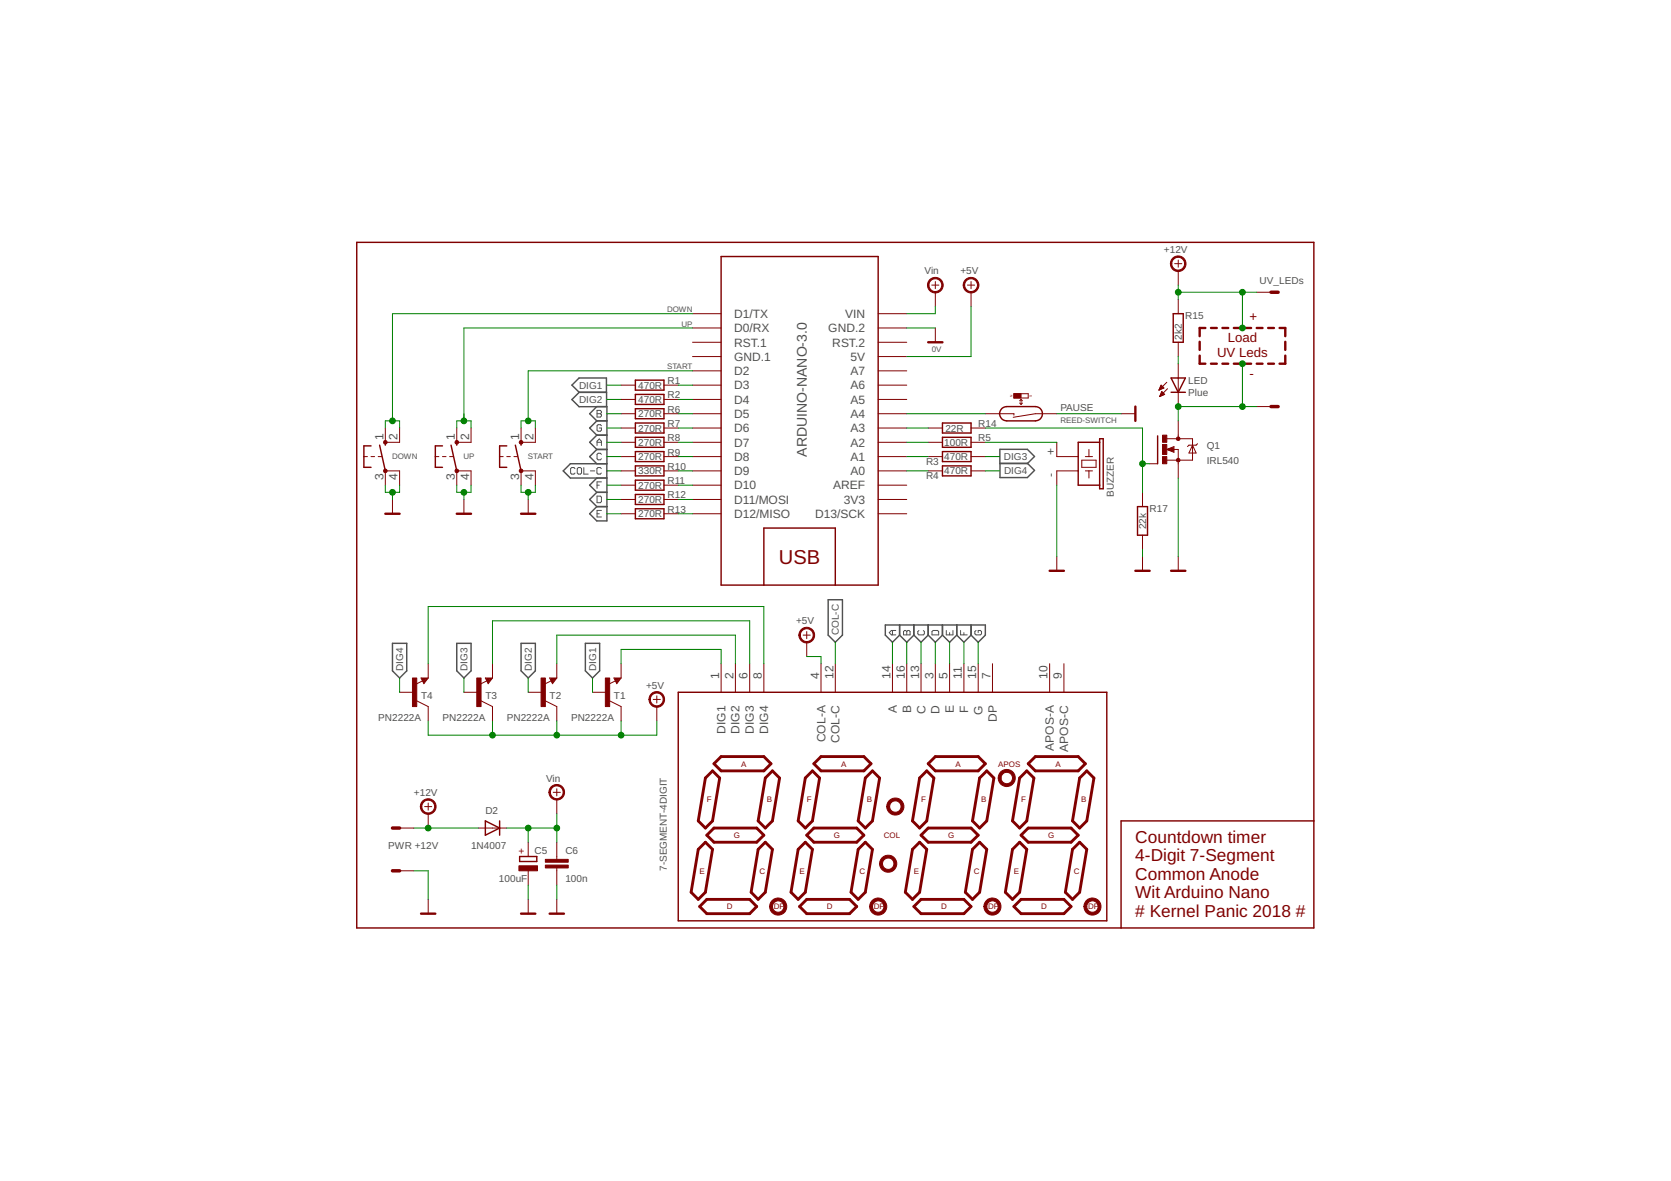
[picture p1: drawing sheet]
<svg xmlns="http://www.w3.org/2000/svg" width="297mm" height="210mm" viewBox="0 0 297 210" stroke-linecap="round" stroke-linejoin="round" font-family="sans-serif">
<g fill="none" stroke="#505050" stroke-width=".25">
<path d="M106.1 77.3l-1.3 1.3 1.3 1.3M106.1 77.3h1.8M106.1 79.9h1.8M106.1 74.8l-1.3-1.3 1.3-1.2h1.8v10.1h-6.5l-1.3 1.3 1.3 1.3h6.5v7.6h-1.8l-1.3-1.3 1.3-1.3M106.1 74.8h1.8M106.1 79.9l-1.3 1.3 1.3 1.2M106.1 74.8l-1.3 1.3 1.3 1.2M107.8 69.7h-4.9l-1.2-1.2 1.2-1.3h4.9v5.1h-4.9l-1.2-1.3 1.2-1.3h4.9M177.7 79.9h4.9l1.3 1.2-1.3 1.3h-4.9zM106.1 87.5l-1.3 1.3 1.3 1.2M106.1 87.5h1.8M106.1 90h1.8"/>
<path d="M106.1 85l-1.3 1.2 1.3 1.3M107.9 82.4v2.6M177.8 82.3h4.8l1.3 1.3-1.3 1.3h-4.8zM69.8 114.3h2.5v4.9l-1.3 1.3-1.2-1.3zM81.2 114.3h2.5v4.9l-1.2 1.3-1.3-1.3zM92.6 114.3h2.6v4.9l-1.3 1.3-1.3-1.3zM104.1 114.3h2.5v4.9l-1.3 1.3-1.2-1.3zM147.2 106.6h2.6v6.3l-1.3 1.3-1.3-1.3zM159.9 112.9l-1.3 1.3-1.2-1.3v-1.8h17.8v1.8l-1.3 1.3-1.3-1.3M159.9 111.1v1.8M159.9 112.9l1.3 1.3 1.3-1.3M162.5 111.1v1.8"/>
<path d="M162.5 112.9l1.2 1.3 1.3-1.3M165 111.1v1.8M165 112.9l1.3 1.3 1.2-1.3M167.5 111.1v1.8M167.5 112.9l1.3 1.3 1.3-1.3M170.1 111.1v1.8M170.1 112.9l1.2 1.3 1.3-1.3M172.6 111.1v1.8"/>
</g>
<g fill="none" stroke="#505050" stroke-width=".18">
<path d="M106.1 72.9h.6l.2 .3-.2 .3 .2 .4-.2 .2h-.6zM106.1 79.2v-.8l.4-.4 .4 .4v.8M106.1 78.6h.8M106.1 73.5h.6M106.9 75.7l-.2-.2h-.4l-.2 .2v.8l.2 .1h.4l.2-.1v-.4h-.4M102.2 83.3l-.2-.2h-.4l-.2 .2v.8l.2 .2h.4l.2-.2M102.6 83.3l.2-.2h.4l.2 .2v.8l-.2 .2h-.4l-.2-.2zM103.8 83.1v1.2h.8M104.9 83.7h.8M106.1 88.2h.6l.2 .2v.8l-.2 .1h-.6zM106.1 91.3h.4M106.1 86.2h.4"/>
<path d="M106.9 83.3l-.2-.2h-.4l-.2 .2v.8l.2 .2h.4l.2-.2M106.9 80.8l-.2-.2h-.4l-.2 .2v.7l.2 .2h.4l.2-.2M106.9 85.6h-.8v1.2M106.9 90.7h-.8v1.2h.8M158.6 112.1v.7M159.2 112.1h-.7l-.4 .3 .4 .4h.7M160.6 112.2l.2-.1 .4 .1 .2-.1h.2l.2 .1v.6h-1.2zM161.2 112.2v.6M163.3 112.1l-.1 .1v.4l.1 .2h.8l.2-.2v-.4l-.2-.1M165.7 112.2l.2-.1h.8l.2 .1v.6h-1.2zM168.2 112.1v.7h1.2v-.7M168.8 112.4v.4"/>
<path d="M170.8 112.1v.7h1.1M171.3 112.4v.4M173.5 112.1l-.2 .1v.4l.2 .2h.8l.2-.2v-.4l-.2-.1h-.4v.3"/>
</g>
<g fill="none" stroke="#800000" stroke-width=".42">
<path d="M214.3 58.3h-1v1.5M215.3 58.3h1M217.3 58.3h1M219.3 58.3h1.1M221.4 58.3h1M223.4 58.3h1M225.4 58.3h1.1M227.5 58.3h1v1.5M165 60.8h2.5M201.8 72.3v2.5M213.3 63.2v1.4h1M213.3 60.7v1.5"/>
<path d="M215.3 64.6h1M217.3 64.6h1M219.3 64.6h1.1M221.4 64.6h1M223.4 64.6h1M225.4 64.6h1.1M228.5 60.7v1.5M228.5 63.2v1.4h-1M68.5 91.3h2.5M81.2 91.3h2.5M92.6 91.3h2.6M186.6 101.5h2.5"/>
<path d="M201.8 101.5h2.6M208.2 101.5h2.5M74.8 162.4h2.6M92.6 162.4h2.6M97.7 162.4h2.5"/>
</g>
<g fill="none" stroke="#800000" stroke-width=".25">
<path d="M63.4 43.1h170.2v121.8h-170.2zM128.2 45.6h27.9v58.4h-27.9zM208.6 55.8h1.7v5h-1.7zM66 79.2h-1.3v3.9h1.3M67.5 79.1l1 4.6M68.5 78.6v.5M78.7 79.2h-1.3v3.9h1.3M80.2 79.1l1 4.6M81.2 78.6v.5M90.1 79.2h-1.3v3.9h1.3M91.6 79.1l1 4.6M92.6 78.6v.5"/>
<path d="M112.9 77.7h5.1v1.8h-5.1zM112.9 67.6h5.1v1.7h-5.1zM112.9 70.1h5.1v1.8h-5.1zM112.9 72.6h5.1v1.8h-5.1zM112.9 75.2h5.1v1.8h-5.1zM167.5 77.7h5.1v1.8h-5.1zM167.5 75.2h5.1v1.8h-5.1zM178.1 72.6l.9-.3h5a1.27 1.27 0 0 1 1.3 1.2 1.27 1.27 0 0 1-1.3 1.3h-5a1.28 1.28 0 0 1-1.2-.8 1.28 1.28 0 0 1 .3-1.4zM195.5 78.6h-3.8v7.6h3.8M195.5 78h.6v8.9h-.6zM205.8 77.5v4.9M208.2 67.2h2.5l-1.3 2.5z"/>
<path d="M208.2 69.7h2.5M112.9 80.3h5.1v1.7h-5.1zM112.9 82.8h5.1v1.8h-5.1zM112.9 85.3h5.1v1.8h-5.1zM112.9 87.9h5.1v1.8h-5.1zM112.9 90.4h5.1v1.8h-5.1zM167.5 80.3h5.1v1.7h-5.1zM167.5 82.8h5.1v1.8h-5.1zM202.2 90h1.8v5.1h-1.8zM135.8 104v-10.1h12.7v10.1M75.1 120.6h.8l-.5 .7-.3-.5h.4l-.1 .2M86.5 120.6h.8l-.5 .7-.3-.5h.4l-.1 .2"/>
<path d="M98 120.6h.7l-.5 .7-.2-.5h.3l-.1 .2M109.4 120.6h.8l-.6 .7-.2-.5h.4l-.2 .2M120.6 123h76.1v40.7h-76.1zM86.3 145.9l2.5 1.3-2.5 1.2zM88.8 145.9v2.5M92.4 152.2h3v.9h-3zM233.6 145.9h-34.3v19"/>
</g>
<g fill="none" stroke="#800000" stroke-width=".18">
<path d="M123.1 55.8h5.1M123.1 58.3h5.1M156.1 55.8h5.1M156.1 58.3h5.1M165.6 50.7h1.3M166.3 50v1.3M166.3 51.9v2.6M166.3 58.3v2.5M172 50.7h1.2M172.6 50v1.3M172.6 51.9v2.6M208.8 46.9h1.3"/>
<path d="M209.4 46.2v1.3M209.4 48.1v2.6M209.4 53.2v2.6M223.4 51.9h2.5M68.5 76.1v2.5h2.5v-2.5M81.2 76.1v2.5h2.5v-2.5M92.6 76.1v2.5h2.6v-2.5M110.4 78.6h2.5M110.4 68.5h2.5M110.4 71h2.5M110.4 76.1h2.5M110.4 73.5h2.5"/>
<path d="M118 78.6h2.6M118 68.5h2.6M118 71h2.6M118 76.1h2.6M118 73.5h2.6M123.1 78.6h5.1M123.1 68.5h5.1M123.1 71h5.1M123.1 76.1h5.1M123.1 60.8h5.1M123.1 63.4h5.1M123.1 65.9h5.1"/>
<path d="M123.1 73.5h5.1M156.1 78.6h5.1M156.1 68.5h5.1M156.1 71h5.1M156.1 76.1h5.1M156.1 60.8h5.1M156.1 63.4h5.1M156.1 65.9h5.1M156.1 73.5h5.1M165 78.6h2.5M165 76.1h2.5M172.6 78.6h2.6"/>
<path d="M172.6 76.1h2.6M175.2 73.5h5v.3M180.2 70h2.6v.7h-2.6zM181.3 71.6l.2 .3M181.5 71v.9M181.5 71l-.2 .2M181.5 71l.3 .2M181.8 71.6l-.3 .3M187.9 78.6v2.6h3.8M187.9 73.5h-3.9l-3.9 .7M193.6 79.9v1.3M199.3 73.5h2.5"/>
<path d="M206 69.3h.2M206.1 69.1h.4M206.1 69h.7M206.1 70.5h.1M206.2 68.9h.6M206.2 70.3h.3M206.2 68.8h.5M206.2 70.2h.6M206.3 70.1h.7M206.3 68.6h.3M206.4 68.5h.1M206.4 70h.5"/>
<path d="M206.4 68.5l.5 .5-.9 .3zM206.4 69.8h.4M206.5 69.7h.2M206.5 69.6h.1M206.5 69.6l.5 .5-.9 .4zM207.4 79.9l1.3-.5v1zM207.4 67.9l-1.4 1.4M207.4 78h4.6v3.8h-4.6M207.5 69.1l-1.4 1.4M208.6 79.9h.8v5.1M209.4 60.8v2.6M209.4 64.6v7.7"/>
<path d="M209.4 74.8v3.2M212 79.1l.6 1.4h-1.3zM212.9 78.9l-.3 .2h-1.3l-.2 .3M223.4 72.3h2.5M64.7 81.2h.6M66 81.2h.6M67.2 81.2h.7M68.5 86.2v-2.5h2.5v2.5M69.8 88.8v2.5M77.4 81.2h.6M78.7 81.2h.6M79.9 81.2h.7"/>
<path d="M81.2 86.2v-2.5h2.5v2.5M82.5 88.8v2.5M88.8 81.2h.7M90.1 81.2h.6M91.4 81.2h.6M92.6 86.2v-2.5h2.6v2.5M93.9 88.8v2.5M110.4 81.2h2.5M110.4 83.7h2.5M110.4 86.2h2.5M110.4 88.8h2.5M110.4 91.3h2.5"/>
<path d="M118 81.2h2.6M118 83.7h2.6M118 86.2h2.6M118 88.8h2.6M118 91.3h2.6M123.1 81.2h5.1M123.1 83.7h5.1M123.1 86.2h5.1M123.1 88.8h5.1M123.1 91.3h5.1M156.1 81.2h5.1M156.1 83.7h5.1"/>
<path d="M156.1 86.2h5.1M156.1 88.8h5.1M156.1 91.3h5.1M165 81.2h2.5M165 83.7h2.5M172.6 81.2h2.6M172.6 83.7h2.6M187.9 98.9v2.6M191.7 83.7h-3.8v2.5M192.3 81.8h2.5v1.3h-2.5zM192.9 81.2h1.3M192.9 83.7h1.3"/>
<path d="M193.6 83.7v1.3M203.1 87.5v2.5M203.1 95.1v2.5M203.1 98.9v2.6M204.4 82.4h1.4M209.4 98.9v2.6M76.1 118v2.5M87.5 118v2.5M99 118v2.5M110.4 118v2.5M128.2 118v5M130.7 118v5"/>
<path d="M133.3 118v5M135.8 118v5M142.8 112.9h1.2M143.4 112.2v1.3M143.4 114.2v2.5M145.9 118v5M148.5 118v5M158.6 118v5M161.2 118v5M163.7 118v5M166.3 118v5M168.8 118v5"/>
<path d="M171.3 118v5M173.9 118v5M176.4 118v5M186.6 118v5M189.1 118v5M71 123h2.6M74.1 124.6l2 1v2.5M74.8 120.5h1.3l-.7 1zM75.1 121l-1.2 .6M82.5 123h2.5M85.5 124.6l2 1v2.5M86.3 120.5h1.2l-.7 1z"/>
<path d="M86.6 121l-1.3 .6M93.9 123h2.5M96.9 124.6l2.1 1v2.5M97.7 120.5h1.3l-.8 1zM98 121l-1.3 .6M105.3 123h2.6M108.4 124.6l2 1v2.5M109.1 120.5h1.3l-.8 1zM109.4 121l-1.2 .6M116.1 124.3h1.3M116.8 123.7v1.2M116.8 125.6v2.5"/>
<path d="M71 147.2h2.6M71 154.8h2.6M75.5 143.4h1.3M76.1 142.7v1.3M76.1 144.6v2.6M76.1 159.9v2.5M85 147.2h5.1M93.9 149.7v2.5M93.9 154.8v2.5M93.9 159.9v2.5M98.3 140.8h1.3M99 140.2v1.3"/>
<path d="M99 142.1v2.5M99 149.7v3M99 154.3v3M99 159.9v2.5"/>
</g>
<g fill="#800000" stroke="#800000" stroke-width=".18">
<path d="M107.6 120.5h.8v5.1h-.8z"/>
<path d="M96.2 120.5h.7v5.1h-.7z"/>
<path d="M84.8 120.5h.7v5.1h-.7z"/>
<path d="M73.3 120.5h.8v5.1h-.8z"/>
<path d="M206.7 81.2h.7v1.2h-.7z"/>
<path d="M206.7 77.3h.7v1.3h-.7z"/>
<path d="M206.7 79h.7v1.8h-.7z"/>
<path d="M180.2 70h1.3v.7h-1.3z"/>
<path d="M92.2 153.9h3.3v.9h-3.3z"/>
<path d="M96.9 153.8h4.1v.5h-4.1z"/>
<path d="M96.9 152.7h4.1v.5h-4.1z"/>
</g>
<path d="M208.6 79.6l-.9 .3 .9 .2v-.2h-.3" fill="none" stroke="#800000" stroke-width=".32"/>
<g fill="#800000" stroke="#800000" stroke-width=".18">
<path d="M208.4 45.9a1.4 1.4 0 0 1 2.2 .2 1.4 1.4 0 0 1-.8 2.1 1.4 1.4 0 0 1-1.8-1.3h.3a1.14 1.14 0 0 1 1.7-1 1.14 1.14 0 0 1 .1 1.9 1.14 1.14 0 0 1-1.8-.6v-.3h-.3z" fill-rule="evenodd"/>
<path d="M137.2 160.1a1.52 1.52 0 0 1 2.4 .3 1.52 1.52 0 0 1-.9 2.2 1.52 1.52 0 0 1-1.9-1.5h.5a1.02 1.02 0 0 1 1.4-1 1.02 1.02 0 0 1 .3 1.7 1.02 1.02 0 0 1-1.6-.4l-.1-.3h-.5l.2-.7z" fill-rule="evenodd"/>
<path d="M155 160.1a1.52 1.52 0 0 1 2.4 .3 1.52 1.52 0 0 1-.9 2.2 1.52 1.52 0 0 1-1.9-1.5h.5a1.02 1.02 0 0 1 1.4-1 1.02 1.02 0 0 1 .3 1.7 1.02 1.02 0 0 1-1.7-.4v-.3h-.5l.2-.7z" fill-rule="evenodd"/>
<path d="M175.3 160.1a1.52 1.52 0 0 1 2.4 .3 1.52 1.52 0 0 1-.9 2.2 1.52 1.52 0 0 1-1.9-1.5h.5a1.02 1.02 0 0 1 1.4-1 1.02 1.02 0 0 1 .3 1.7 1.02 1.02 0 0 1-1.6-.4l-.1-.3h-.5v-.4z" fill-rule="evenodd"/>
<path d="M193.1 160.1a1.53 1.53 0 0 1 2.4 .2 1.53 1.53 0 0 1-.9 2.3 1.53 1.53 0 0 1-1.9-1.5h.5a1.01 1.01 0 0 1 1.5-.8 1.01 1.01 0 0 1 .1 1.7 1.01 1.01 0 0 1-1.6-.6v-.3h-.5v-.4z" fill-rule="evenodd"/>
<path d="M156.8 152.5a1.52 1.52 0 0 1 2.4 .2 1.52 1.52 0 0 1-.9 2.3 1.52 1.52 0 0 1-1.9-1.5h.5a1.02 1.02 0 0 1 1.4-1 1.02 1.02 0 0 1 .3 1.7 1.02 1.02 0 0 1-1.7-.4v-.3h-.5v-.4z" fill-rule="evenodd"/>
<path d="M158.1 142.3a1.52 1.52 0 0 1 2.4 .3 1.52 1.52 0 0 1-.9 2.2 1.52 1.52 0 0 1-2-1.4h.5a1.02 1.02 0 0 1 1.5-1 1.02 1.02 0 0 1 .2 1.7 1.02 1.02 0 0 1-1.6-.5l-.1-.2h-.5l.1-.4z" fill-rule="evenodd"/>
<path d="M177.8 137.2a1.53 1.53 0 0 1 2.5 .2 1.53 1.53 0 0 1-.9 2.3 1.53 1.53 0 0 1-2-1.4h.5a1.02 1.02 0 0 1 1.5-.9 1.02 1.02 0 0 1 .2 1.7 1.02 1.02 0 0 1-1.6-.6l-.1-.2h-.5l.1-.4z" fill-rule="evenodd"/>
<path d="M75.1 142.4a1.4 1.4 0 0 1 2.2 .2 1.4 1.4 0 0 1-.8 2.1 1.4 1.4 0 0 1-1.8-1.3h.3a1.15 1.15 0 0 1 1.6-1.1 1.15 1.15 0 0 1 .3 1.9 1.15 1.15 0 0 1-1.9-.6v-.2h-.3l.1-.4z" fill-rule="evenodd"/>
<path d="M98 139.8a1.4 1.4 0 0 1 2.2 .3 1.4 1.4 0 0 1-.8 2 1.4 1.4 0 0 1-1.8-1.3h.2a1.14 1.14 0 0 1 1.6-1.1 1.14 1.14 0 0 1 .3 1.9 1.14 1.14 0 0 1-1.8-.5l-.1-.3h-.2v-.3z" fill-rule="evenodd"/>
<path d="M165.2 49.7a1.4 1.4 0 0 1 2.3 .3 1.4 1.4 0 0 1-.9 2 1.4 1.4 0 0 1-1.7-1.3h.2a1.15 1.15 0 0 1 1.6-1.1 1.15 1.15 0 0 1 .3 1.9 1.15 1.15 0 0 1-1.8-.5l-.1-.3h-.2z" fill-rule="evenodd"/>
<path d="M115.7 123.4a1.39 1.39 0 0 1 2.2 .2 1.39 1.39 0 0 1-.8 2.1 1.39 1.39 0 0 1-1.7-1.4h.2a1.14 1.14 0 0 1 1.7-.9 1.14 1.14 0 0 1 .1 1.9 1.14 1.14 0 0 1-1.8-.7v-.3h-.2l.1-.7z" fill-rule="evenodd"/>
<path d="M171.6 49.7a1.4 1.4 0 0 1 2.2 .3 1.4 1.4 0 0 1-.8 2 1.4 1.4 0 0 1-1.8-1.3h.3a1.15 1.15 0 0 1 1.6-1.1 1.15 1.15 0 0 1 .3 1.9 1.15 1.15 0 0 1-1.9-.5v-.3h-.3z" fill-rule="evenodd"/>
<path d="M142.4 111.9a1.4 1.4 0 0 1 2.2 .3 1.4 1.4 0 0 1-.8 2 1.4 1.4 0 0 1-1.8-1.3h.3a1.15 1.15 0 0 1 1.6-1.1 1.15 1.15 0 0 1 .3 1.9 1.15 1.15 0 0 1-1.9-.5v-.3h-.3z" fill-rule="evenodd"/>
<circle cx="209.4" cy="81.8" r=".33"/>
<circle cx="209.4" cy="78" r=".33"/>
<circle cx="92.6" cy="83.7" r=".33"/>
<circle cx="92.6" cy="78.6" r=".33"/>
<circle cx="68.5" cy="83.7" r=".33"/>
<circle cx="68.5" cy="78.6" r=".33"/>
<circle cx="81.2" cy="83.7" r=".33"/>
<circle cx="81.2" cy="78.6" r=".33"/>
</g>
<g fill="none" stroke="#800000" stroke-width=".51">
<path d="M126.7 137l1.2 1.3-1.2 7.6-1.3 1.3-1.3-1.3 1.3-7.6zM126.9 135.7l1.3-1.2h7.6l1.3 1.2-1.3 1.3h-7.6zM137.3 137l1.3 1.3-1.3 7.6-1.3 1.3-1.2-1.3 1.2-7.6zM144.4 137l1.3 1.3-1.3 7.6-1.2 1.3-1.3-1.3 1.3-7.6zM144.7 135.7l1.2-1.2h7.7l1.2 1.2-1.2 1.3h-7.7zM155.1 137l1.3 1.3-1.3 7.6-1.3 1.3-1.3-1.3 1.3-7.6zM163.5 138.3l1.2-1.3 1.3 1.3-1.3 7.6-1.2 1.3-1.3-1.3zM165 135.7l1.3-1.2h7.6l1.3 1.2-1.3 1.3h-7.6zM174.1 138.3l1.3-1.3 1.3 1.3-1.3 7.6-1.3 1.3-1.2-1.3zM182.5 137l1.3 1.3-1.3 7.6-1.2 1.3-1.3-1.3 1.3-7.6zM182.8 135.7l1.2-1.2h7.7l1.2 1.2-1.2 1.3h-7.7zM193.2 137l1.3 1.3-1.3 7.6-1.3 1.3-1.3-1.3 1.3-7.6z"/>
<path d="M125.4 149.7l1.3 1.3-1.3 7.6-1.3 1.3-1.2-1.3 1.2-7.6zM125.6 148.4l1.3-1.2h7.6l1.3 1.2-1.3 1.3h-7.6zM136 149.7l1.3 1.3-1.3 7.6-1.2 1.3-1.3-1.3 1.3-7.6zM143.2 149.7l1.2 1.3-1.2 7.6-1.3 1.3-1.3-1.3 1.3-7.6zM143.4 148.4l1.3-1.2h7.6l1.3 1.2-1.3 1.3h-7.6zM153.8 149.7l1.3 1.3-1.3 7.6-1.3 1.3-1.2-1.3 1.2-7.6zM163.5 149.7l1.2 1.3-1.2 7.6-1.3 1.3-1.3-1.3 1.3-7.6zM163.7 148.4l1.3-1.2h7.6l1.3 1.2-1.3 1.3h-7.6zM174.1 149.7l1.3 1.3-1.3 7.6-1.2 1.3-1.3-1.3 1.3-7.6zM181.3 149.7l1.2 1.3-1.2 7.6-1.3 1.3-1.3-1.3 1.3-7.6zM181.5 148.4l1.3-1.2h7.6l1.3 1.2-1.3 1.3h-7.6zM191.9 149.7l1.3 1.3-1.3 7.6-1.3 1.3-1.2-1.3 1.2-7.6z"/>
<path d="M124.4 161.1l1.2-1.2h7.7l1.2 1.2-1.2 1.3h-7.7zM142.1 161.1l1.3-1.2h7.6l1.3 1.2-1.3 1.3h-7.6zM162.5 161.1l1.2-1.2h7.6l1.3 1.2-1.3 1.3h-7.6zM180.2 161.1l1.3-1.2h7.6l1.3 1.2-1.3 1.3h-7.6z"/>
</g>
<path d="M225.9 51.9h1.3M225.9 72.3h1.3M69.8 154.8h1.2M69.8 147.2h1.2" fill="none" stroke="#800000" stroke-width=".61"/>
<g fill="none" stroke="#008000" stroke-width=".18">
<path d="M123.1 58.3h-40.6v16.5M123.1 55.8h-53.3v19M161.2 58.3h5.1M166.3 54.5v1.3h-5.1M172.6 54.5v8.9h-11.4M209.4 50.7v2.5M209.4 51.9h14M220.9 51.9v6.4M68.5 76.1v-1.3h2.5v1.3M81.2 76.1v-1.3h2.5v1.3M92.6 76.1v-1.3h2.6v1.3M107.9 73.5h2.5"/>
<path d="M107.9 71h2.5M107.9 78.6h2.5M107.9 76.1h2.5M107.9 68.5h2.5M120.6 73.5h2.5M120.6 71h2.5M120.6 78.6h2.5M120.6 76.1h2.5M120.6 68.5h2.5M123.1 65.9h-29.2v8.9M161.2 73.5h14M161.2 78.6h3.8"/>
<path d="M161.2 76.1h3.8M175.2 76.1h27.9v11.4M175.2 78.6h12.7M187.9 73.5h11.4M209.4 63.4v1.2M220.9 64.6v7.7M223.4 72.3h-14v2.5M68.5 86.2v1.3h2.5v-1.3M69.8 87.5v1.3M81.2 86.2v1.3h2.5v-1.3M82.5 87.5v1.3M92.6 86.2v1.3h2.6v-1.3"/>
<path d="M93.9 87.5v1.3M107.9 81.2h2.5M107.9 83.7h2.5M107.9 88.8h2.5M107.9 91.3h2.5M107.9 86.2h2.5M120.6 81.2h2.5M120.6 83.7h2.5M120.6 88.8h2.5M120.6 91.3h2.5M120.6 86.2h2.5M161.2 81.2h3.8"/>
<path d="M161.2 83.7h3.8M175.2 81.2h2.5M175.2 83.7h2.5M187.9 86.2v12.7M203.1 97.6v1.3M203.1 82.4h1.3M209.4 85v13.9M76.1 118v-10.2h59.7v10.2M87.5 118v-7.7h45.8v7.7M99 118v-5.1h31.7v5.1M110.4 118v-2.6h17.8v2.6M143.4 116.7h2.5v1.3"/>
<path d="M148.5 114.2v3.8M158.6 114.2v3.8M161.2 114.2v3.8M163.7 114.2v3.8M166.3 114.2v3.8M168.8 114.2v3.8M171.3 114.2v3.8M173.9 114.2v3.8M71 120.5v2.5M76.1 128.1v2.6h40.7v-2.6M82.5 120.5v2.5M87.5 128.1v2.6"/>
<path d="M93.9 120.5v2.5M99 128.1v2.6M105.3 120.5v2.5M110.4 128.1v2.6M73.6 154.8h2.5v5.1M73.6 147.2h11.4M90.1 147.2h8.9M93.9 147.2v2.5M93.9 157.3v2.6M99 144.6v5.1M99 157.3v2.6"/>
</g>
<g fill="#008000" stroke="#008000" stroke-width=".18">
<circle cx="82.5" cy="87.5" r=".51"/>
<circle cx="69.8" cy="87.5" r=".51"/>
<circle cx="93.9" cy="87.5" r=".51"/>
<circle cx="209.4" cy="51.9" r=".51"/>
<circle cx="220.9" cy="58.3" r=".51"/>
<circle cx="220.9" cy="51.9" r=".51"/>
<circle cx="76.1" cy="147.2" r=".51"/>
<circle cx="69.8" cy="74.8" r=".51"/>
<circle cx="93.9" cy="74.8" r=".51"/>
<circle cx="99" cy="147.2" r=".51"/>
<circle cx="93.9" cy="147.2" r=".51"/>
<circle cx="203.1" cy="82.4" r=".51"/>
<circle cx="209.4" cy="72.3" r=".51"/>
<circle cx="220.9" cy="64.6" r=".51"/>
<circle cx="220.9" cy="72.3" r=".51"/>
<circle cx="82.5" cy="74.8" r=".51"/>
<circle cx="87.5" cy="130.7" r=".51"/>
<circle cx="99" cy="130.7" r=".51"/>
<circle cx="110.4" cy="130.7" r=".51"/>
</g>
<text font-size="3.6" fill="#800000" x="138.5" y="100.2">USB</text>
<g font-size="3.1" fill="#800000">
<text x="201.8" y="149.8">Countdown timer</text>
<text x="201.8" y="153.1">4-Digit 7-Segment</text>
<text x="201.8" y="156.4">Common Anode</text>
<text x="201.8" y="159.6">Wit Arduino Nano</text>
<text x="201.8" y="162.9"># Kernel Panic 2018 #</text>
</g>
<text font-size="2.5" fill="#505050" x="143.4" y="81.1" transform="rotate(-90 143.4 81.1)">ARDUINO-NANO-3.0</text>
<g font-size="2.3" fill="#800000">
<text x="222.1" y="57">+</text>
<text x="216.4" y="63.4">UV Leds</text>
<text x="218.2" y="60.9">Load</text>
<text x="222.1" y="67.2">-</text>
</g>
<g font-size="2.1" fill="#505050">
<text x="130.5" y="56.5">D1/TX</text>
<text x="130.5" y="59.1">D0/RX</text>
<text x="147.2" y="59.1">GND.2</text>
<text x="150.2" y="56.5">VIN</text>
<text x="130.5" y="61.6">RST.1</text>
<text x="130.5" y="64.1">GND.1</text>
<text x="148" y="61.6">RST.2</text>
<text x="151.2" y="64.1">5V</text>
<text x="130.5" y="66.7">D2</text>
<text x="130.5" y="69.2">D3</text>
<text x="130.5" y="71.8">D4</text>
<text x="151.2" y="66.7">A7</text>
<text x="151.2" y="69.2">A6</text>
<text x="151.2" y="71.8">A5</text>
<text x="130.5" y="74.3">D5</text>
<text x="130.5" y="76.8">D6</text>
<text x="151.2" y="74.3">A4</text>
<text x="151.2" y="76.8">A3</text>
<text x="68.1" y="78.3" transform="rotate(-90 68.1 78.3)">1</text>
<text x="70.7" y="78.3" transform="rotate(-90 70.7 78.3)">2</text>
<text x="80.8" y="78.3" transform="rotate(-90 80.8 78.3)">1</text>
<text x="83.4" y="78.3" transform="rotate(-90 83.4 78.3)">2</text>
<text x="92.3" y="78.3" transform="rotate(-90 92.3 78.3)">1</text>
<text x="94.8" y="78.3" transform="rotate(-90 94.8 78.3)">2</text>
<text x="130.5" y="79.4">D7</text>
<text x="130.5" y="81.9">D8</text>
<text x="151.2" y="79.4">A2</text>
<text x="151.2" y="81.9">A1</text>
<text x="187.5" y="80.8" transform="rotate(-90 187.5 80.8)">+</text>
<text x="68.1" y="85.2" transform="rotate(-90 68.1 85.2)">3</text>
<text x="70.7" y="85.2" transform="rotate(-90 70.7 85.2)">4</text>
<text x="80.8" y="85.2" transform="rotate(-90 80.8 85.2)">3</text>
<text x="83.4" y="85.2" transform="rotate(-90 83.4 85.2)">4</text>
<text x="92.3" y="85.2" transform="rotate(-90 92.3 85.2)">3</text>
<text x="94.8" y="85.2" transform="rotate(-90 94.8 85.2)">4</text>
<text x="130.5" y="84.4">D9</text>
<text x="130.5" y="87">D10</text>
<text x="130.5" y="89.5">D11/MOSI</text>
<text x="148.1" y="87">AREF</text>
<text x="150" y="89.5">3V3</text>
<text x="151.2" y="84.5">A0</text>
<text x="187.5" y="84.8" transform="rotate(-90 187.5 84.8)">-</text>
<text x="130.5" y="92.1">D12/MISO</text>
<text x="144.9" y="92.1">D13/SCK</text>
<text x="127.8" y="120.7" transform="rotate(-90 127.8 120.7)">1</text>
<text x="130.4" y="120.7" transform="rotate(-90 130.4 120.7)">2</text>
<text x="132.9" y="120.7" transform="rotate(-90 132.9 120.7)">6</text>
<text x="135.4" y="120.7" transform="rotate(-90 135.4 120.7)">8</text>
<text x="145.6" y="120.7" transform="rotate(-90 145.6 120.7)">4</text>
<text x="148.1" y="120.7" transform="rotate(-90 148.1 120.7)">12</text>
<text x="158.3" y="120.7" transform="rotate(-90 158.3 120.7)">14</text>
<text x="160.8" y="120.7" transform="rotate(-90 160.8 120.7)">16</text>
<text x="163.4" y="120.7" transform="rotate(-90 163.4 120.7)">13</text>
<text x="165.9" y="120.7" transform="rotate(-90 165.9 120.7)">3</text>
<text x="168.5" y="120.7" transform="rotate(-90 168.5 120.7)">5</text>
<text x="171" y="120.7" transform="rotate(-90 171 120.7)">11</text>
<text x="173.5" y="120.7" transform="rotate(-90 173.5 120.7)">15</text>
<text x="176.1" y="120.7" transform="rotate(-90 176.1 120.7)">7</text>
<text x="186.2" y="120.7" transform="rotate(-90 186.2 120.7)">10</text>
<text x="188.8" y="120.7" transform="rotate(-90 188.8 120.7)">9</text>
<text x="128.9" y="130.4" transform="rotate(-90 128.9 130.4)">DIG1</text>
<text x="131.5" y="130.4" transform="rotate(-90 131.5 130.4)">DIG2</text>
<text x="134" y="130.4" transform="rotate(-90 134 130.4)">DIG3</text>
<text x="136.6" y="130.4" transform="rotate(-90 136.6 130.4)">DIG4</text>
<text x="146.7" y="131.9" transform="rotate(-90 146.7 131.9)">COL-A</text>
<text x="159.4" y="126.8" transform="rotate(-90 159.4 126.8)">A</text>
<text x="162" y="126.8" transform="rotate(-90 162 126.8)">B</text>
<text x="164.5" y="126.9" transform="rotate(-90 164.5 126.9)">C</text>
<text x="167" y="126.9" transform="rotate(-90 167 126.9)">D</text>
<text x="169.6" y="126.8" transform="rotate(-90 169.6 126.8)">E</text>
<text x="172.1" y="126.7" transform="rotate(-90 172.1 126.7)">F</text>
<text x="174.6" y="127" transform="rotate(-90 174.6 127)">G</text>
<text x="177.2" y="128.3" transform="rotate(-90 177.2 128.3)">DP</text>
<text x="149.3" y="132" transform="rotate(-90 149.3 132)">COL-C</text>
<text x="187.3" y="133.4" transform="rotate(-90 187.3 133.4)">APOS-A</text>
<text x="189.9" y="133.6" transform="rotate(-90 189.9 133.6)">APOS-C</text>
</g>
<g font-size="1.8" fill="#505050">
<text x="206.9" y="45">+12V</text>
<text x="164.4" y="48.8">Vin</text>
<text x="170.7" y="48.8">+5V</text>
<text x="223.9" y="50.6">UV_LEDs</text>
<text x="210.7" y="56.8">R15</text>
<text x="210.1" y="60.4" transform="rotate(-90 210.1 60.4)">2k2</text>
<text x="102.9" y="69.1">DIG1</text>
<text x="102.9" y="71.6">DIG2</text>
<text x="113.4" y="69.1">470R</text>
<text x="113.4" y="71.6">470R</text>
<text x="118.7" y="68.2">R1</text>
<text x="118.7" y="70.7">R2</text>
<text x="211.2" y="70.4">Plue</text>
<text x="211.2" y="68.2">LED</text>
<text x="113.4" y="74.2">270R</text>
<text x="113.4" y="76.7">270R</text>
<text x="118.7" y="73.3">R6</text>
<text x="118.7" y="75.9">R7</text>
<text x="168" y="76.7">22R</text>
<text x="173.9" y="75.8">R14</text>
<text x="188.5" y="73.1">PAUSE</text>
<text x="113.4" y="79.2">270R</text>
<text x="113.4" y="81.8">270R</text>
<text x="118.7" y="78.4">R8</text>
<text x="118.7" y="81">R9</text>
<text x="118.7" y="83.5">R10</text>
<text x="164.6" y="82.7">R3</text>
<text x="167.8" y="79.2">100R</text>
<text x="167.8" y="81.8">470R</text>
<text x="173.9" y="78.4">R5</text>
<text x="178.5" y="81.8">DIG3</text>
<text x="214.5" y="82.4">IRL540</text>
<text x="214.5" y="79.9">Q1</text>
<text x="113.4" y="84.3">330R</text>
<text x="113.4" y="86.9">270R</text>
<text x="113.4" y="89.4">270R</text>
<text x="118.7" y="86">R11</text>
<text x="118.7" y="88.6">R12</text>
<text x="164.6" y="85.2">R4</text>
<text x="167.8" y="84.3">470R</text>
<text x="178.5" y="84.3">DIG4</text>
<text x="198" y="88.3" transform="rotate(-90 198 88.3)">BUZZER</text>
<text x="113.4" y="91.9">270R</text>
<text x="118.7" y="91.1">R13</text>
<text x="203.7" y="94.1" transform="rotate(-90 203.7 94.1)">22k</text>
<text x="204.4" y="91.1">R17</text>
<text x="141.5" y="111">+5V</text>
<text x="149.1" y="112.9" transform="rotate(-90 149.1 112.9)">COL-C</text>
<text x="71.7" y="119.2" transform="rotate(-90 71.7 119.2)">DIG4</text>
<text x="83.1" y="119.2" transform="rotate(-90 83.1 119.2)">DIG3</text>
<text x="94.5" y="119.2" transform="rotate(-90 94.5 119.2)">DIG2</text>
<text x="106" y="119.2" transform="rotate(-90 106 119.2)">DIG1</text>
<text x="74.8" y="124.3">T4</text>
<text x="86.3" y="124.3">T3</text>
<text x="97.7" y="124.3">T2</text>
<text x="109.1" y="124.3">T1</text>
<text x="114.8" y="122.4">+5V</text>
<text x="67.2" y="128.1">PN2222A</text>
<text x="78.7" y="128.1">PN2222A</text>
<text x="90.1" y="128.1">PN2222A</text>
<text x="101.5" y="128.1">PN2222A</text>
<text x="73.6" y="141.4">+12V</text>
<text x="97.1" y="138.9">Vin</text>
<text x="86.3" y="144.6">D2</text>
<text x="69" y="150.8">PWR +12V</text>
<text x="83.7" y="151">1N4007</text>
<text x="95" y="151.8">C5</text>
<text x="100.5" y="151.9">C6</text>
<text x="118.5" y="154.8" transform="rotate(-90 118.5 154.8)">7-SEGMENT-4DIGIT</text>
<text x="88.7" y="156.8">100uF</text>
<text x="100.5" y="156.8">100n</text>
</g>
<text font-size="1.8" fill="#800000" x="93.3" y="151.8" transform="rotate(-90 93.3 151.8)">+</text>
<g font-size="1.4" fill="#505050">
<text x="118.6" y="55.5">DOWN</text>
<text x="121.1" y="58">UP</text>
<text x="118.6" y="65.7">START</text>
<text x="165.6" y="62.6">0V</text>
<text x="188.5" y="75.2">REED-SWITCH</text>
<text x="69.7" y="81.5">DOWN</text>
<text x="82.4" y="81.5">UP</text>
<text x="93.8" y="81.5">START</text>
</g>
<g font-size="1.4" fill="#800000">
<text x="131.7" y="136.2">A</text>
<text x="149.5" y="136.2">A</text>
<text x="169.8" y="136.2">A</text>
<text x="177.4" y="136.2">APOS</text>
<text x="187.6" y="136.2">A</text>
<text x="125.6" y="142.6">F</text>
<text x="136.3" y="142.6">B</text>
<text x="143.4" y="142.6">F</text>
<text x="154.1" y="142.6">B</text>
<text x="163.7" y="142.6">F</text>
<text x="174.4" y="142.6">B</text>
<text x="181.5" y="142.6">F</text>
<text x="192.2" y="142.6">B</text>
<text x="130.5" y="148.9">G</text>
<text x="148.2" y="148.9">G</text>
<text x="157.1" y="148.9">COL</text>
<text x="168.6" y="148.9">G</text>
<text x="186.3" y="148.9">G</text>
<text x="124.4" y="155.3">E</text>
<text x="135" y="155.3">C</text>
<text x="142.1" y="155.3">E</text>
<text x="152.8" y="155.3">C</text>
<text x="162.5" y="155.3">E</text>
<text x="173.1" y="155.3">C</text>
<text x="180.2" y="155.3">E</text>
<text x="190.9" y="155.3">C</text>
<text x="129.2" y="161.6">D</text>
<text x="137.6" y="161.6">DP</text>
<text x="147" y="161.6">D</text>
<text x="155.3" y="161.6">DP</text>
<text x="167.3" y="161.6">D</text>
<text x="175.7" y="161.6">DP</text>
<text x="185.1" y="161.6">D</text>
<text x="193.4" y="161.6">DP</text>
</g>
<g font-size=".6" fill="#800000">
<text x="180" y="70.5" transform="rotate(-90 180 70.5)">N</text>
<text x="183.4" y="70.5" transform="rotate(-90 183.4 70.5)">S</text>
</g>
</svg>
